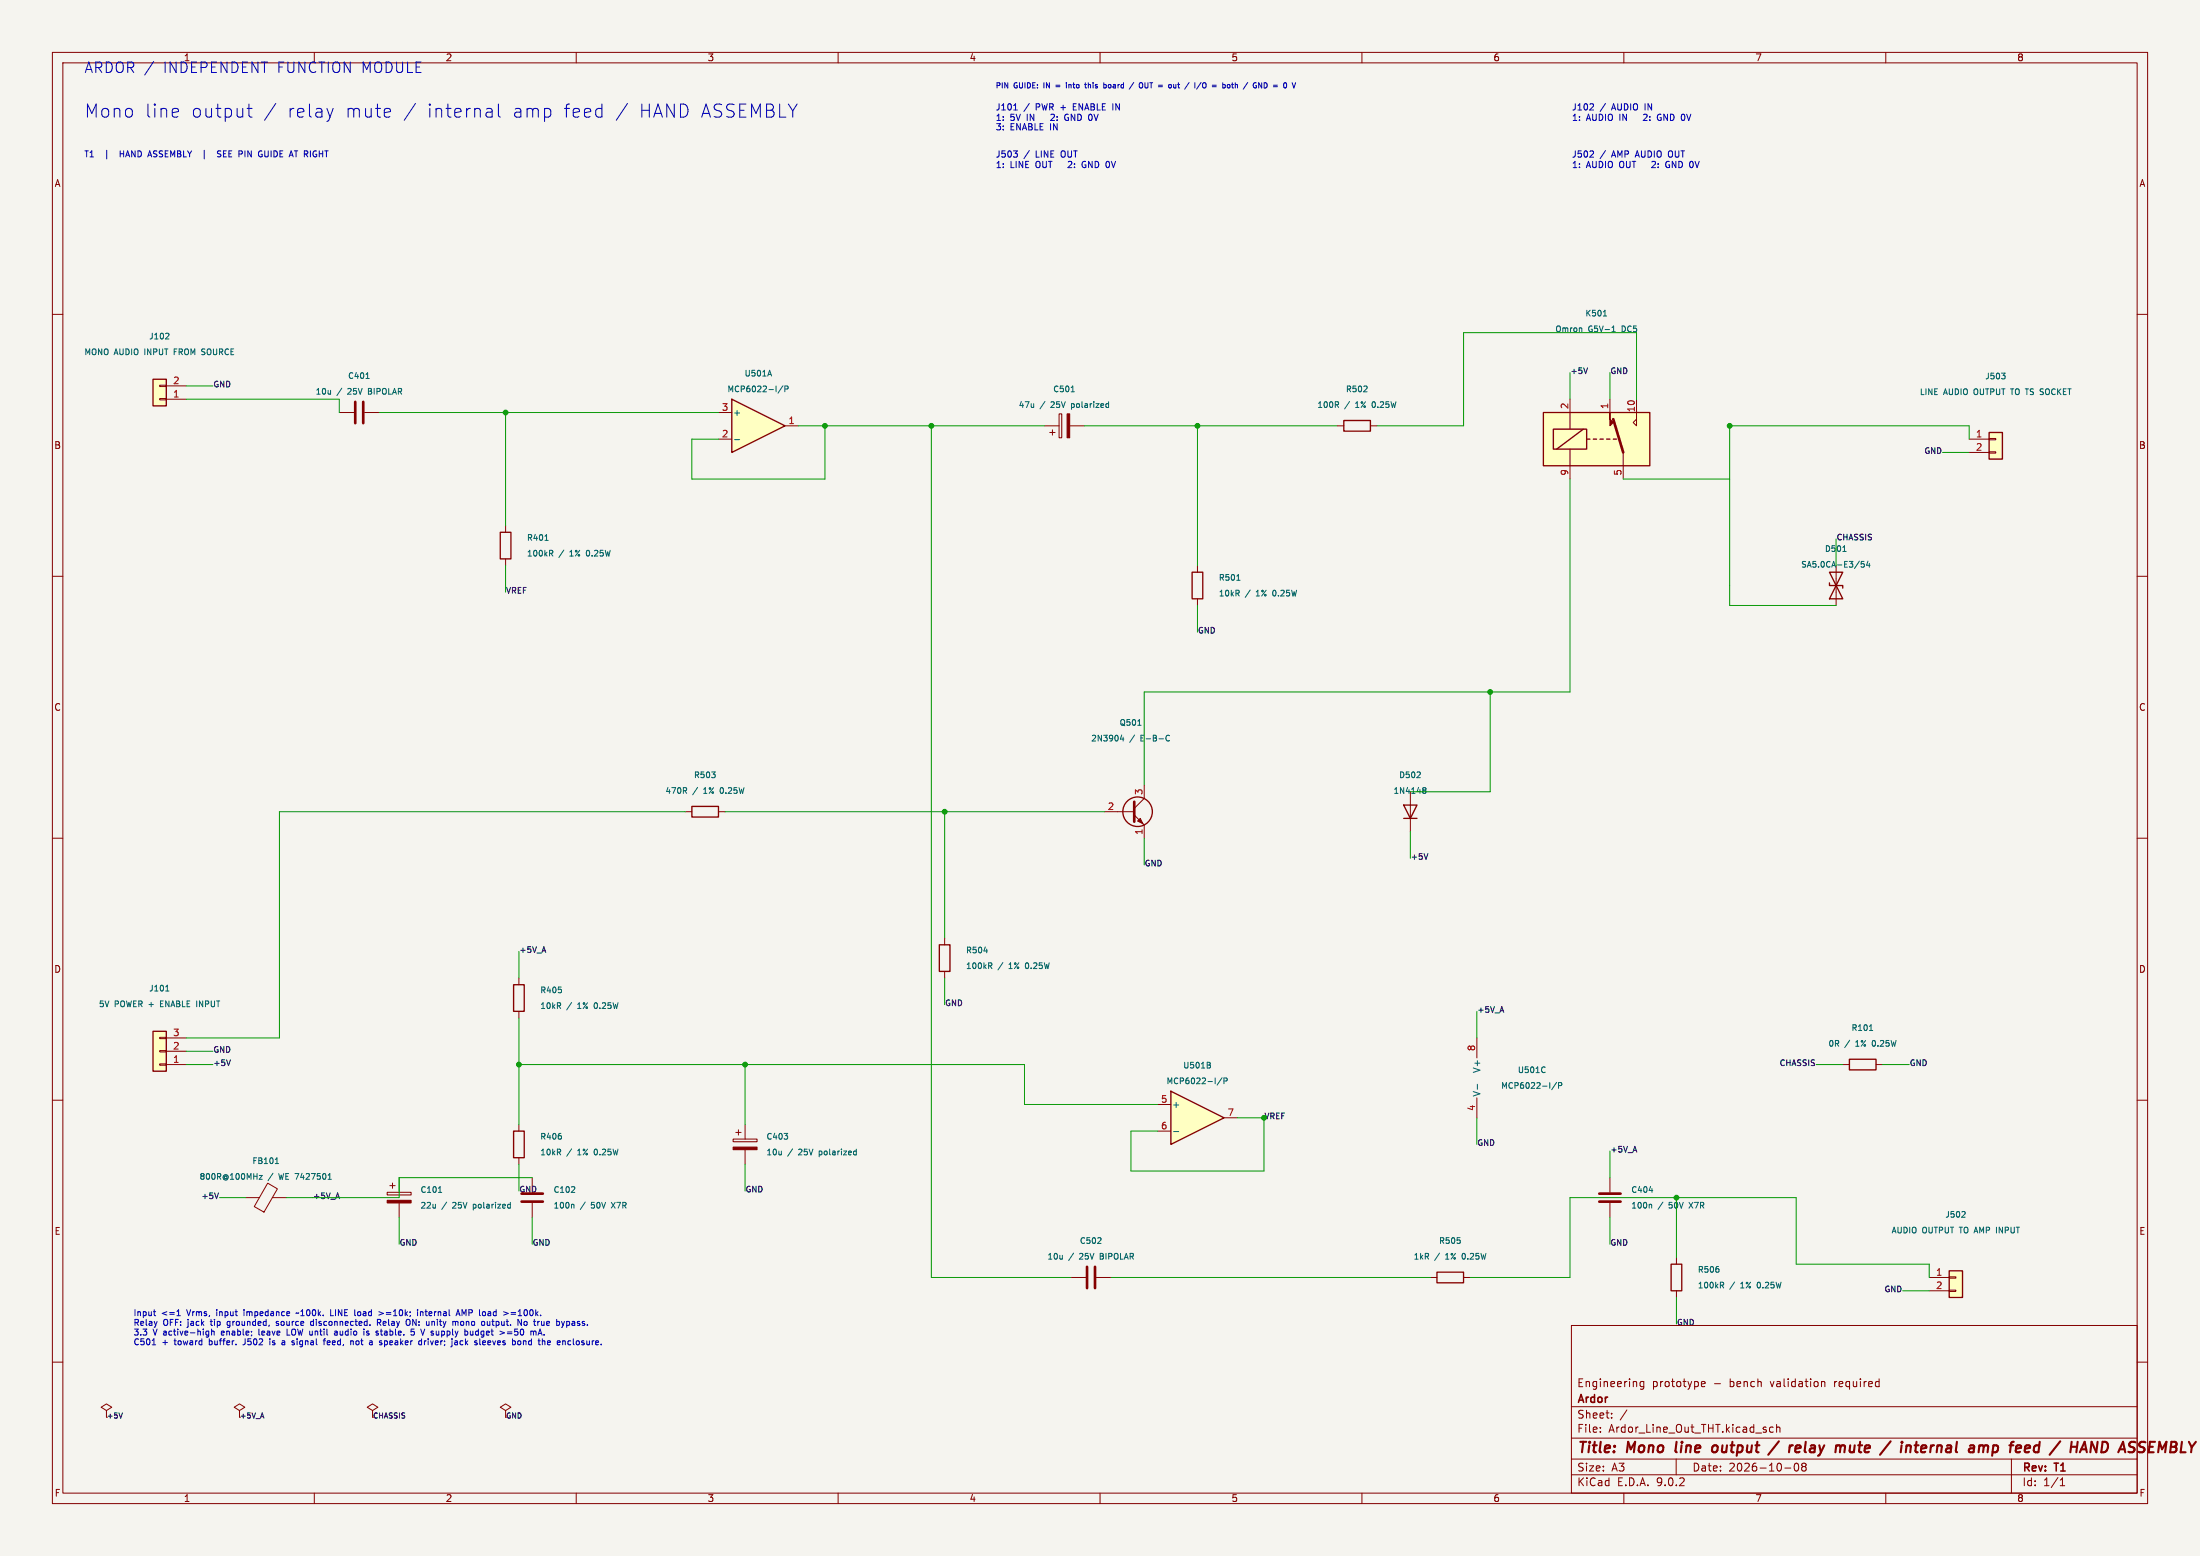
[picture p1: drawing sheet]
<svg xmlns="http://www.w3.org/2000/svg" width="420mm" height="297mm" viewBox="0 0 420 297" stroke-linecap="round" stroke-linejoin="round" font-family="sans-serif">
<path d="M0 0h420v297h-420z" fill="#f5f4ef" stroke="#f5f4ef" stroke-width=".19"/>
<g fill="none" stroke="#840000" stroke-width=".19">
<path d="M10 10h400v277h-400zM12 12h396v273h-396zM60 10v2M110 10v2M160 10v2M210 10v2M260 10v2M310 10v2M360 10v2M10 60h2M408 60h2M10 110h2"/>
<path d="M408 110h2M10 160h2M130.8 154.9h1.3M137.2 154.9h1.2M210.8 154.9h5.7M216.5 155.6l1.9 1.9v2.5M218.4 149.9v2.5l-1.9 1.9M408 160h2M10 210h2M99.1 214.6v1.3M408 210h2M99.1 221v1.2"/>
<path d="M300 253h108v32h-108zM10 260h2M300 278.5h108M300 274.5h108M300 268.5h108M305.5 273.2v.2M305.5 272.5v.1M307.7 270.5v.2M307.7 269.8v.1M310.6 269.1l-1.3 1.9M313.8 263.7v1.2l-.3 .3-.3-.1M313.8 263.8l-.4-.1-.3 .3 .1 .6h.6"/>
<path d="M320 278.5v3M324.8 264.2l.7-.2-.1-.2-.4-.1-.2 .2 .1 .7h.5M338.5 272.5l-.4-.1-.3 .3 .1 .6h.6M339.2 272.5l.2-.1 .3 .1 .1 .9M339.2 271.9v1.5M342.7 279.4l.2-.1a.8 .8 0 0 1 .5 .7 .8 .8 0 0 1-.5 .8l-.2-.2-.2-.4zM344 279.4l-.1 .2 .3 .3M344.2 279.9l-.3 .3 .1 .4 .2 .2 .5-.1 .1-.2-.1-.4-.2-.2M344.2 279.9h.3M344.7 279.4l.1 .2-.3 .3M347.7 263.8l.2-.1 .4 .1 .1 .9M347.7 263.7v1"/>
<path d="M384 278.5v6.5M408 260h2M60 285v2M110 285v2M160 285v2M210 285v2M260 285v2M300 281.5h108M310 285v2M340.7 280.2h1.2M360 285v2M393.3 283.6h.9"/>
<path d="M393.3 282.5l.4-.4v1.5"/>
</g>
<g fill="none" stroke="#840000" stroke-width=".4">
<path d="M320.1 275.2l-.2 1.9M327.9 276.1a.57 .57 0 0 0-1 .2v.7a.57 .57 0 0 0 1-.2M339.6 275.1l-2 2.6M342.8 276.5l.9-.2v-.3h-.8l-.2 .9 .3 .3 .5-.1M353.2 275.9v1.2h.6M363 275.9l-.1 1.3M363.1 275.2v.2M366.8 276.5l.9-.2v-.3h-.8l-.2 .9 .3 .3 .5-.1M380.5 276h.8l.2 .3-.1 .5a.66 .66 0 0 1-1 .3M380.5 275.9l-.2 2M384.4 275.2l-.4 .1-.1 .2M389.1 275.9l.2 .1"/>
<path d="M389.4 275.2l-.3 2M397 277.2l1-2 .4 2M397.3 276.6h1M401.9 275.2a1.11 1.11 0 0 1 0 1.9M412.7 276.6l.9-1.4-.3 2"/>
</g>
<path d="M216.5 153v3.8" fill="none" stroke="#840000" stroke-width=".51"/>
<g fill="none" stroke="#840000" stroke-width=".25">
<path d="M132.1 153.9h5.1v2.1h-5.1zM98 215.9h2.1v5.1h-2.1z"/>
<circle cx="217.2" cy="154.9" r="2.82"/>
</g>
<path d="M217.2 156.7l.5-.5 .5 1z" fill="#840000" stroke="#840000" stroke-width=".19"/>
<path d="M217.2 138.4h.6M130.7 150.9l.4 .5M131 150.4v.4M135.9 147.3h.6l-.3 .5M136.5 147.9v.4M214.1 140.3l-.2 .8h.7M214.4 140.7v.7M223.3 140.4a.49 .49 0 0 0-.7 .5 .49 .49 0 0 0 .7 .4M107.1 216.9v.4" fill="none" stroke="#006464" stroke-width=".19"/>
<path d="M379.7 82.6h2.6v5h-2.6z" fill="#ffffc2"/>
<path d="M379.7 82.6h2.6v5h-2.6zM98 188h2.1v5h-2.1z" fill="none" stroke="#840000" stroke-width=".25"/>
<path d="M375.9 83.8h3.8M375.9 86.4h3.8M379.7 83.7h1.3v.2h-1.3zM379.7 86.2h1.3v.3h-1.3zM99.1 186.7v1.3M99.1 193v1.3M101.6 224.8v2.8M101.6 229.6v2.8" fill="none" stroke="#840000" stroke-width=".19"/>
<path d="M382.1 71.2h.7l-.4 .4M382.7 71.7l.1 .1-.1 .5M107.1 188.9v.5M109 227.6h.7M109.4 229.9l.2 .1v.6M109.7 226.6v.4" fill="none" stroke="#006464" stroke-width=".19"/>
<path d="M99.6 227.8h4M99.6 229.4h4" fill="none" stroke="#840000" stroke-width=".51"/>
<path d="M294.6 78.7h20.4v10.2h-20.4z" fill="#ffffc2"/>
<g fill="none" stroke="#840000" stroke-width=".19">
<path d="M299.7 76.2v5.7M307.3 76.2v2.5M312.4 76.2v5.1l-.6-.7 .6-.6M299.7 85.7v5.7M309.9 86.4v5M350.5 108v7.6M281.9 198.1v3.8M140 217.4h4.5v.5h-4.5zM140.5 216.2h1M141 215.6v1.1M142.2 214.6v2.8M142.2 219.5v2.7"/>
<path d="M281.9 209.6v3.8M351.8 203.2h1.3M358.1 203.2h1.3M47 228.6h2.5M51.1 225.8l1.9 1.1-2.6 4.5-1.9-1.1zM52 228.6h2.6M73.9 227.6h4.6v.5h-4.6zM74.4 226.3h1M74.9 225.8v1M76.2 224.8v2.8M76.2 229.6v2.8M273 243.8h1.3"/>
<path d="M279.4 243.8h1.3M71.1 269.2l1-.6-1-.6-1 .6 1 .6v1.3M96.5 269.2l1-.6-1-.6-1 .6 1 .6v1.3"/>
</g>
<path d="M294.6 78.7h20.4v10.2h-20.4zM296.5 81.9h6.4v3.8h-6.4zM302.3 81.9l-5.1 3.8M302.9 83.8h.6M304.2 83.8h.6M305.4 83.8h.7M306.7 83.8h.6M308 83.8h.6M349.2 109.2h2.6l-2.6 5.1h2.6zM349.2 111.3v.5h2.6v.5M353.1 202.2h5v2h-5zM274.3 242.8h5.1v2.1h-5.1z" fill="none" stroke="#840000" stroke-width=".25"/>
<g fill="#840000" stroke="#840000" stroke-width=".19">
<path d="M307.3 78.7v1.3l.7 .6-.7 .7z"/>
<path d="M140 218.9h4.5v.6h-4.5z"/>
<path d="M73.9 229.1h4.6v.5h-4.6z"/>
</g>
<path d="M308 80l1.9 6.4" fill="none" stroke="#840000" stroke-width=".51"/>
<g fill="none" stroke="#006464" stroke-width=".19">
<path d="M306.3 59.4l.1-.2v1.1M301.9 62.6l.1 .7M306.1 60.3h.6M307.7 63.3h.7M307.8 62.5l.2-.3v1.1M351.8 105.3h.6M355.9 107.2h-.6v.5l.5-.1 .1 .6-.2 .1-.4-.1M356.6 107.1l-.3 .8h.7M356.9 107.5v.8M356.9 196.7h.6M149.7 216.3h.7l-.4 .5M150.3 216.9v.4"/>
<path d="M163.4 219.7l.1 .1M163.5 219.3v1.1M282 207v.9M294.8 203.6l.2 .1M295 204.6l-.2 .1M297.2 206.6l-1 1.4M297.5 207.2h.6v-.5l-.6-.1v1.1M49.5 224.4h.6l-.6 .7h.6M52.6 222.1h.6M52.8 221.2l.1-.2v1.1M62.6 225.1h.7M62.8 224.2l.2-.2v1.1"/>
<path d="M83.7 227.6h.6M97.3 229.9h.1M97.4 229.5v1.1M97.4 230.5l-.1 .1M163.5 220.4h-.1M278.7 236.8v.4"/>
</g>
<path d="M29.2 196.9h2.5v7.6h-2.5z" fill="#ffffc2"/>
<path d="M268 153.7h2.5l-1.3 2.5zM268 156.2h2.5M29.2 196.9h2.5v7.6h-2.5z" fill="none" stroke="#840000" stroke-width=".25"/>
<g fill="none" stroke="#840000" stroke-width=".19">
<path d="M202.2 79h.5v4.6h-.5zM199.4 81.3h2.8M200.4 82.6h1M200.9 82v1.1M204.2 81.3h2.8M269.2 151.1v7.7M30.5 198h1.2v.2h-1.2zM31.7 198.1h3.9M30.5 203.1h1.2v.2h-1.2zM30.5 200.5h1.2v.3h-1.2zM31.7 203.2h3.9M31.7 200.7h3.9"/>
<path d="M20.3 269.2l1-.6-1-.6-1 .6 1 .6v1.3M45.7 269.2l1-.6-1-.6-1 .6 1 .6v1.3"/>
</g>
<g fill="none" stroke="#006464" stroke-width=".19">
<path d="M204.5 74.8h.6M211.5 77l.1 .1M211.6 76.7v1.1M211.6 77.7l-.1 .1M270.5 148.4h.7M271.1 147.4v.4M271.7 150.8h.1M271.7 150.4h.5v.2l-.2 .2M271.8 150.8h.2M271.8 150.8l-.1 .1M272 150.8l.2 .2v.3l-.5 .1M31.6 189.2h.7"/>
<path d="M31.8 188.2l.1-.1v1.1M37.6 191.1v1.1"/>
</g>
<path d="M203.7 79h.5v4.6h-.5z" fill="#840000" stroke="#840000" stroke-width=".19"/>
<path d="M223.5 208.3l10.2 5.1-10.2 5z" fill="#ffffc2"/>
<path d="M256.5 80.3h5.1v2h-5.1zM227.6 109.2h2v5.1h-2zM179.3 180.3h2.1v5.1h-2.1zM223.5 208.3l10.2 5.1-10.2 5zM319 241.3h2.1v5.1h-2.1z" fill="none" stroke="#840000" stroke-width=".25"/>
<g fill="none" stroke="#840000" stroke-width=".19">
<path d="M255.3 81.3h1.2M261.6 81.3h1.3M228.6 108v1.2M228.6 114.3v1.3M180.3 179.1v1.2M180.3 185.4v1.3M221 210.8h2.5M221 215.9h2.5M233.7 213.4h2.5M204.5 243.8h2.8M209.3 243.8h2.8M320 240v1.3"/>
<path d="M320 246.4v1.2"/>
</g>
<g fill="none" stroke="#006464" stroke-width=".19">
<path d="M255.2 77.3l.3 .5M255.5 76.8v.4M260.3 74.8h.7M260.9 73.8v.4M236.1 110.8h.6M187.8 181.5h.7M189 184.4l.4 .5M189.2 183.8l.2 .2-.2 .4M224 216h1M230.8 203.3l.3 .2-.2 .4M230.9 202.8l.1 .2-.1 .2M233.3 205.7l-1 1.4"/>
<path d="M233.7 206.3h.5v-.4l-.5-.1v1.1M209.5 237.3h.7M210.1 236.3v.4M328.1 242.3v.4M328.7 245.3l.4 .5M328.9 244.7l.2 .3-.2 .3"/>
</g>
<path d="M207.5 241.8v4.1M209 241.8v4.1" fill="none" stroke="#840000" stroke-width=".51"/>
<path d="M29.2 72.4h2.5v5.1h-2.5z" fill="#ffffc2"/>
<path d="M29.2 72.4h2.5v5.1h-2.5z" fill="none" stroke="#840000" stroke-width=".25"/>
<path d="M30.5 76.1h1.2v.2h-1.2zM30.5 73.5h1.2v.3h-1.2zM31.7 76.2h3.9M31.7 73.7h3.9" fill="none" stroke="#840000" stroke-width=".19"/>
<path d="M32.1 63.6l.2 .2-.1 .3-.6 .6h.7" fill="none" stroke="#006464" stroke-width=".19"/>
<path d="M139.7 76.2l10.2 5.1-10.2 5.1z" fill="#ffffc2"/>
<path d="M139.7 76.2l10.2 5.1-10.2 5.1zM95.5 101.6h2v5.1h-2z" fill="none" stroke="#840000" stroke-width=".25"/>
<path d="M64.8 78.7h2.8M69.6 78.7h2.8M137.2 78.7h2.5M137.2 83.8h2.5M149.9 81.3h2.5M96.5 100.3v1.3M96.5 106.7v1.3M307.3 224.8v2.8M307.3 229.6v2.8" fill="none" stroke="#840000" stroke-width=".19"/>
<path d="M69.9 72.2h.6M146.9 70.7l.4 1.1M149.5 73.6l-1 1.4M149.8 74.3l.6-.1v-.4l-.6-.1v1.1M140.2 83.9h1M104 103.1h.6M105.2 105.6l.3 .5M105.3 105l.2 .3-.2 .3M314.8 227.2h.7M315.2 229.9l.1 .1v.6" fill="none" stroke="#006464" stroke-width=".19"/>
<path d="M67.8 76.7v4.1M69.3 76.7v4.1M305.3 227.8h4.1M305.3 229.4h4.1" fill="none" stroke="#840000" stroke-width=".51"/>
<path d="M372.1 242.6h2.5v5h-2.5z" fill="#ffffc2"/>
<path d="M372.1 242.6h2.5v5h-2.5z" fill="none" stroke="#840000" stroke-width=".25"/>
<path d="M368.3 243.8h3.8M368.3 246.4h3.8M372.1 243.7h1.3v.3h-1.3zM372.1 246.3h1.3v.2h-1.3z" fill="none" stroke="#840000" stroke-width=".19"/>
<path d="M375 231.2l.2 .3-.1 .2-.6 .6h.7" fill="none" stroke="#006464" stroke-width=".19"/>
<path d="M303.1 70.2l-.4 1.1M272.6 162.9l-.4 1.1M44 202.3l-.4 1.1M41.7 227.7l-.4 1.1M23.4 269.7l-.4 1" fill="none" stroke="#0f0f0f" stroke-width=".19"/>
<g fill="none" stroke="#009600" stroke-width=".19">
<path d="M35.6 76.2h29.2v2.5M35.6 73.7h5M72.4 78.7h64.8M96.5 78.7v21.6M299.7 71.1v5.1M307.3 71.1v5.1M312.4 76.2v-12.7h-33v17.8h-16.5M152.4 81.3h47M157.5 81.3v10.1h-25.4v-7.6h5.1M177.8 81.3v162.5h26.7M207 81.3h48.3M228.6 81.3v26.7"/>
<path d="M299.7 91.4v40.7h-81.3v17.8M309.9 91.4h20.3M370.8 86.4h5.1M375.9 83.8v-2.5h-45.7v34.3h20.3M96.5 108v5M228.6 115.6v5.1M350.5 102.9v5.1M284.5 132.1v19h-15.3M130.8 154.9h-77.5v43.2h-17.7M138.4 154.9h72.4M180.3 154.9v24.2M269.2 158.8v5"/>
<path d="M218.4 160v5.1M99.1 181.6v5.1M99.1 194.3v20.3M180.3 186.7v5.1M281.9 193v5.1M35.6 203.2h5M35.6 200.7h5M99.1 203.2h96.5v7.6h25.4M142.2 203.2v11.4M236.2 213.4h5.1v10.1h-25.4v-7.6h5.1M281.9 213.4v5M307.3 219.7v5.1"/>
<path d="M346.7 203.2h5.1M359.4 203.2h5.1M41.9 228.6h5.1M76.2 232.4v5.1M99.1 222.2v5.1M101.6 224.8h-25.4v3.8h-21.6M101.6 232.4v5.1M142.2 222.2v5.1M307.3 232.4v5.1M320 228.6v11.4M212.1 243.8h60.9M280.7 243.8h19v-15.2h43.2v12.7h25.4v2.5"/>
<path d="M320 247.6v5.1M363.2 246.4h5.1"/>
</g>
<g fill="none" stroke="#0000c2" stroke-width=".19">
<path d="M29.3 11.7l-1.7 2.6M47.5 19.9v2.1l.1 .2 .5 .2M52.6 19.7l-2.1 3.3M79.3 19.7l-2.1 3.3M95.1 19.9v2.1l.4 .4M114.9 19.9v2.5M119.8 19.7l-2.2 3.3M201.6 16.3h.7M201.6 16.6h.7M203.6 15.8v.1M203.6 16.1v.7M205.5 19.8h-.6v1.2h.6"/>
<path d="M207.1 16.1h.3M207.2 15.8v.8l.2 .2M210.7 16.2l.3-.1 .2 .2-.1 .4h-.4M216.4 15.7l-.8 1.3M218 15.8l.1 .3-.1 .6M218.6 15.8v.8l.4 .2M224.5 16.1v.7M224.5 16.7l-.2 .1M224.8 16.1h.4M227 15.7l-.9 1.3M228.1 15.8v1M229.6 15.9l.4-.1 .2 .3-.1 .6-.3 .1-.2-.2"/>
<path d="M233.4 16.2l.3-.1 .2 .2-.1 .4h-.4M233.4 15.8v1M234.3 16.2h.5M235.1 16.1h.4M235.2 15.8v.8M235.8 16.2h.4v.6M235.8 15.8v1M239.7 16.4h.2v.3l-.2 .1M239.7 15.8h.1M240.3 16.8v-1l.6 1M241.9 16v.6M304.1 19.9l.1 .4-.7 .7h.7"/>
<path d="M22.9 28.8v1.1M22.9 29.3h.7M34 20.8l.1 .5-1.2 .2M39 28.7v1.6M42.2 28.9l-.5-.1-.2 .2 .1 .3 .5 .2v.3l-.6 .1M42.7 29.3h.3M43.2 28.8h-.5v1.1h.5M47.2 20.7h.9M50.6 29.8l.5 .1M63.6 20.7l-.6 1.7M74.2 20.7l.2 .1 .2 .5-1.2 .2M74.4 22.2l-.2 .2"/>
<path d="M93.1 20.7l.7 .1 .2 .3v1.3M94 22.2l-.9 .2M94 21.3l-.9 .1M114.7 20.7l.2 .1M114.9 22.2l-.2 .2M193.5 28.8h.7l-.4 .5M193.5 21h.7M194.1 29.3l.1 .2-.1 .4M201.2 22.3l-.6 .7h.7M203.4 22a.62 .62 0 0 0 .4 1M204.6 31.3l-.7 .7h.7M204.9 20.4h.4"/>
<path d="M206.7 31a.62 .62 0 0 0 .4 1M207 30.8h.1M304.1 28.9l.1 .4-.7 .7h.7M314.4 22.3l-.7 .7h.7M316 31.3l-.7 .7h.7M317 21.8a.6 .6 0 0 0-.6 .6 .6 .6 0 0 0 .5 .6M318.1 31a.62 .62 0 0 0 .4 1M29.1 256.7h.6M29.3 250.4h.4M29.4 251l.3 .1M33.8 250.3l.3-.3v1.1M33.8 251.1h.6"/>
<path d="M39.5 254.1h.3M39.8 254.1v.9l-.3 .2M39.8 254.8h-.3M40.4 253.7v1.1M40.9 254.2v.6M43.4 253.3l.1 .1M43.4 252.3l.1 .6M46.6 250v.1M46.6 250.4v.7M46.6 256.6l-.2 .1M49.4 253.7v1l.2 .1M51.5 255.9v.8"/>
<path d="M52.7 252.9l.3 .1M52.7 252.4l.1 .2h.2M53.9 256.6h.5M53.9 256l.3-.1 .2 .2M54.4 256.2l-.5 .1M54.8 253.7v1.1h.5M57 250.6l-.5 .1M59.8 252.3l-.3-.1-.2 .2 .1 .5h.4M61.7 255.9h.4M61.9 255.7v1M62.8 255.9l-.3 .2v.5l.3 .1M63 256.2l-.5 .1"/>
<path d="M63.1 250v1.1h.6M63.9 254.1h.4l.1 .7M64.4 254.3l-.6 .3 .2 .2h.4M67.3 255.9l.1 .2v.6M68.3 255.9l-.4 .2 .1 .5 .3 .1M68.5 250.4l-.2 .2v.3l.2 .2M70.4 254.1h-.3l-.1 .1v.2l.4 .1v.3h-.4M70.6 252.9v.1M72 252.4h.6l.1-.5-.7-.1v1.2M72.3 250.4l.9 .3-.9 .3M72.3 252.4l.4 .6M72.6 254.1h.4"/>
<path d="M72.8 253.7v1l.2 .1M73.9 256l.1 .1-.1 .5M78.3 252.2v.4a.39 .39 0 0 1-.5 .4M78.5 253.7h.6M78.6 254.1h.3l.2 .2-.1 .5h-.4M79.7 250v.1M79.7 250.4v.7M80.3 250.5l.4-.1 .1 .7M80.3 250.4v.7M81 255.9v.8M81.4 255.9l-.4 .2M81.7 255.9v.8"/>
<path d="M81.7 255.5v.2M82.5 252.2v.8M82.8 252.2l-.3 .1M87 252.3h.4v.7M87.1 251.1l.3-1.1 .4 1.1M87.2 250.8h.5M87.3 256.6l-.4 .1M87.3 256.2l-.4 .1M87.3 256.1v.6M87.8 256.1l.1 .5h.5M88.6 250.8l-.4-.8v1.1M90.3 254.7l-.5 .1"/>
<path d="M90.3 254.1v.7M90.9 254.1l-.1 .2 .1 .5M92.2 256.6h.4M92.7 256.1v.1l-.6 .1M93 252.2l.1 .7h.4M93.5 252.2v.8M96.9 254.6h.8M97.6 250.5h.8M97.6 250.9h.8M98.9 251.8l.6 1.2v-1.2M99.4 256v.6M99.9 256l.4-.1 .1 .2"/>
<path d="M99.9 255.9v.8M100.1 252.3l.3-.1 .2 .2v.4l-.2 .2-.4-.2zM102.7 254.8l.4-1.1 .4 1.1M102.8 254.5h.6M103.9 254.7v.1M103.9 252.2v.8M103.9 252.9l-.2 .1M104.9 255.9l.2 .3-.6 .1M105 256.6l-.1 .1M108.2 252.9h.4M108.2 252.3h.4M108.2 252.2v1.2"/>
<path d="M108.8 255.9l.2 .1M109 256.6l-.2 .1"/>
</g>
<g fill="#009600" stroke="#009600" stroke-width=".19">
<circle cx="96.5" cy="78.7" r=".46"/>
<circle cx="180.3" cy="154.9" r=".46"/>
<circle cx="177.8" cy="81.3" r=".46"/>
<circle cx="157.5" cy="81.3" r=".46"/>
<circle cx="330.2" cy="81.3" r=".46"/>
<circle cx="284.5" cy="132.1" r=".46"/>
<circle cx="228.6" cy="81.3" r=".46"/>
<circle cx="142.2" cy="203.2" r=".46"/>
<circle cx="99.1" cy="203.2" r=".46"/>
<circle cx="320" cy="228.6" r=".46"/>
</g>
<g font-size="3.5" fill="#0000c2">
<text x="16" y="22.7">Mono</text>
<text x="27.5" y="22.7">line</text>
<text x="36.3" y="22.7">output</text>
<text x="54.5" y="22.7">relay</text>
<text x="65.5" y="22.7">mute</text>
<text x="81.1" y="22.7">internal</text>
<text x="97.3" y="22.7">amp</text>
<text x="107" y="22.7">feed</text>
<text x="121.4" y="22.7">HAND ASSEMBLY</text>
</g>
<g font-size="2.8" fill="#0000c2">
<text x="16" y="14.2">ARDOR /</text>
<text x="31.1" y="14.2">INDEPENDENT FUNCTION MODULE</text>
</g>
<g font-size="2.8" fill="#840000">
<text x="301" y="277.9">Title:</text>
<text x="310.6" y="277.9">Mono</text>
<text x="320.7" y="277.9">line</text>
<text x="328.5" y="277.9">output</text>
<text x="340.4" y="277.9">/</text>
<text x="344.8" y="277.9">relay</text>
<text x="354.5" y="277.9">mute</text>
<text x="364.1" y="277.9">/</text>
<text x="368.5" y="277.9">internal</text>
<text x="382.4" y="277.9">amp</text>
<text x="391" y="277.9">feed</text>
<text x="399.7" y="277.9">/</text>
<text x="404.1" y="277.9">HAND</text>
<text x="414.3" y="277.9">ASSE</text>
</g>
<g font-size="2.1" fill="#840000">
<text x="301" y="268.2">Ardor</text>
<text x="301" y="265">Engineering</text>
<text x="315.4" y="265">prototype</text>
<text x="327.2" y="265">-</text>
<text x="330.3" y="265">bench</text>
<text x="338.3" y="265">validation</text>
<text x="350.6" y="265">required</text>
<text x="301" y="273.7">File:</text>
<text x="301" y="271">Sheet:</text>
<text x="307.1" y="273.7">Ardor_Line_Out_THT.kicad_sch</text>
<text x="301" y="281.1">Size:</text>
<text x="307.6" y="281.1">A3</text>
<text x="323" y="281.1">Date:</text>
<text x="330" y="281.1">2026-10-08</text>
<text x="386" y="281.3">Rev:</text>
<text x="392.4" y="281.3">T1</text>
<text x="301" y="283.9">KiCad</text>
<text x="308.7" y="283.9">E.D.A.</text>
<text x="316.3" y="283.9">9.0.2</text>
<text x="386" y="283.9">Id:</text>
<text x="390.1" y="283.9">1/1</text>
</g>
<text font-size="1.8" fill="#0000c2" x="35" y="11.9">1</text>
<g font-size="1.8" fill="#840000">
<text x="85" y="11.9">2</text>
<text x="135" y="11.9">3</text>
<text x="185" y="11.9">4</text>
<text x="235" y="11.9">5</text>
<text x="285" y="11.9">6</text>
<text x="335" y="11.9">7</text>
<text x="385" y="11.9">8</text>
<text x="10.3" y="35.9">A</text>
<text x="408.3" y="35.9">A</text>
<text x="10.3" y="85.9">B</text>
<text x="408.2" y="85.9">B</text>
<text x="10.3" y="135.9">C</text>
<text x="408.2" y="135.9">C</text>
<text x="10.3" y="185.9">D</text>
<text x="408.2" y="185.9">D</text>
<text x="10.3" y="235.9">E</text>
<text x="408.3" y="235.9">E</text>
<text x="10.3" y="285.9">F</text>
<text x="35" y="286.9">1</text>
<text x="85" y="286.9">2</text>
<text x="135" y="286.9">3</text>
<text x="185" y="286.9">4</text>
<text x="235" y="286.9">5</text>
<text x="285" y="286.9">6</text>
<text x="335" y="286.9">7</text>
<text x="385" y="286.9">8</text>
<text x="408.3" y="285.9">F</text>
</g>
<g font-size="1.8" fill="#a90000">
<text x="32.9" y="75.9">1</text>
<text x="32.9" y="73.4">2</text>
<text x="137.7" y="78.5">3</text>
<text x="137.7" y="83.6">2</text>
<text x="150.4" y="81">1</text>
<text x="299.5" y="78.2" transform="rotate(-90 299.5 78.2)">2</text>
<text x="307.1" y="78.2" transform="rotate(-90 307.1 78.2)">1</text>
<text x="312.2" y="78.8" transform="rotate(-90 312.2 78.8)">10</text>
<text x="377.1" y="83.6">1</text>
<text x="377.1" y="86.1">2</text>
<text x="299.5" y="90.9" transform="rotate(-90 299.5 90.9)">9</text>
<text x="309.6" y="90.9" transform="rotate(-90 309.6 90.9)">5</text>
<text x="211.4" y="154.7">2</text>
<text x="218.2" y="151.8" transform="rotate(-90 218.2 151.8)">3</text>
<text x="218.2" y="159.5" transform="rotate(-90 218.2 159.5)">1</text>
<text x="32.9" y="197.9">3</text>
<text x="32.9" y="202.9">1</text>
<text x="32.9" y="200.4">2</text>
<text x="281.7" y="200.7" transform="rotate(-90 281.7 200.7)">8</text>
<text x="221.5" y="210.6">5</text>
<text x="221.5" y="215.6">6</text>
<text x="234.2" y="213.1">7</text>
<text x="281.7" y="212.2" transform="rotate(-90 281.7 212.2)">4</text>
<text x="369.5" y="243.6">1</text>
<text x="369.5" y="246.1">2</text>
</g>
<g font-size="1.8" fill="#006464">
<text x="139.8" y="79.6">+</text>
<text x="282.8" y="209.4" transform="rotate(-90 282.8 209.4)">V-</text>
<text x="282.8" y="204.9" transform="rotate(-90 282.8 204.9)">V+</text>
<text x="223.6" y="211.7">+</text>
</g>
<g font-size="1.7" fill="#0000c2">
<text x="190" y="23.4">1:</text>
<text x="190" y="21.4">J101</text>
<text x="192.8" y="23.4">5V</text>
<text x="195.5" y="21.4">/</text>
<text x="196.1" y="23.4">IN</text>
<text x="197.9" y="21.4">PWR +</text>
<text x="201.4" y="23.4">2:</text>
<text x="204.2" y="23.4">GND 0V</text>
<text x="205.4" y="21.4">ENABLE IN</text>
<text x="300" y="21.4">J102</text>
<text x="300" y="23.4">1:</text>
<text x="302.8" y="23.4">AUDIO IN</text>
<text x="305.5" y="21.4">/</text>
<text x="307.9" y="21.4">AUDIO IN</text>
<text x="314.5" y="23.4">2:</text>
<text x="317.4" y="23.4">GND 0V</text>
<text x="190" y="25.2">3:</text>
<text x="192.8" y="25.2">ENABLE IN</text>
<text x="190" y="32.4">1:</text>
<text x="190" y="30.4">J503</text>
<text x="192.8" y="32.4">LINE</text>
<text x="195.5" y="30.4">/</text>
<text x="197.9" y="32.4">OUT</text>
<text x="197.9" y="30.4">LINE</text>
<text x="202.9" y="30.4">OUT</text>
<text x="204.7" y="32.4">2:</text>
<text x="207.5" y="32.4">GND 0V</text>
<text x="300" y="30.4">J502</text>
<text x="300" y="32.4">1:</text>
<text x="302.8" y="32.4">AUDIO OUT</text>
<text x="305.5" y="30.4">/</text>
<text x="307.9" y="30.4">AMP AUDIO OUT</text>
<text x="316.1" y="32.4">2:</text>
<text x="319" y="32.4">GND 0V</text>
</g>
<g font-size="1.6" fill="#0000c2">
<text x="16" y="30.4">T1</text>
<text x="20.2" y="30.4">|</text>
<text x="23.5" y="30.4">HAND ASSEMBLY</text>
<text x="43.2" y="30.4">SEE PIN</text>
<text x="51.5" y="30.4">GUIDE</text>
<text x="57.7" y="30.4">AT RIGHT</text>
<text x="25.4" y="251.5">Input</text>
<text x="30.8" y="251.5">&lt;=1</text>
<text x="35.9" y="251.5">Vrms,</text>
<text x="41.7" y="251.5">input</text>
<text x="47.1" y="251.5">impedance</text>
<text x="57.4" y="251.5">~100k.</text>
<text x="64.1" y="251.5">LINE</text>
<text x="68.9" y="251.5">load</text>
<text x="73.8" y="251.5">&gt;=10k;</text>
<text x="81.4" y="251.5">internal</text>
<text x="89.1" y="251.5">AMP load</text>
<text x="98.5" y="251.5">&gt;=100k.</text>
<text x="25.4" y="253.4">Relay</text>
<text x="25.4" y="255.3">3.3</text>
<text x="25.4" y="257.1">C501</text>
<text x="29.2" y="255.3">V active-high</text>
<text x="30.9" y="257.1">+</text>
<text x="31.2" y="253.4">OFF:</text>
<text x="33.5" y="257.1">toward</text>
<text x="36" y="253.4">jack</text>
<text x="40.3" y="257.1">buffer.</text>
<text x="40.6" y="253.4">tip</text>
<text x="42.6" y="255.3">enable;</text>
<text x="43.9" y="253.4">grounded,</text>
<text x="47" y="257.1">J502</text>
<text x="50" y="255.3">leave</text>
<text x="52.3" y="257.1">is</text>
<text x="53.5" y="253.4">source</text>
<text x="54.9" y="257.1">a</text>
<text x="55.6" y="255.3">LOW until</text>
<text x="57" y="257.1">signal</text>
<text x="60.3" y="253.4">disconnected.</text>
<text x="63.3" y="257.1">feed,</text>
<text x="65.1" y="255.3">audio</text>
<text x="68.6" y="257.1">not</text>
<text x="70.9" y="255.3">is</text>
<text x="72.5" y="257.1">a</text>
<text x="73.3" y="253.4">Relay</text>
<text x="73.5" y="255.3">stable.</text>
<text x="74.6" y="257.1">speaker</text>
<text x="79" y="253.4">ON:</text>
<text x="80.4" y="255.3">5</text>
<text x="82.3" y="257.1">driver;</text>
<text x="82.6" y="255.3">V supply</text>
<text x="83.1" y="253.4">unity</text>
<text x="88.3" y="253.4">mono</text>
<text x="88.9" y="257.1">jack</text>
<text x="91.3" y="255.3">budget</text>
<text x="93.5" y="257.1">sleeves</text>
<text x="94.1" y="253.4">output.</text>
<text x="98.2" y="255.3">&gt;=50</text>
<text x="100.9" y="257.1">bond</text>
<text x="101.2" y="253.4">No</text>
<text x="104.6" y="253.4">true</text>
<text x="106.1" y="257.1">the</text>
<text x="109.1" y="253.4">bypass.</text>
<text x="109.9" y="257.1">enclosure.</text>
</g>
<g font-size="1.5" fill="#006464">
<text x="28.4" y="65">J102</text>
<text x="296.8" y="63.6">Omron</text>
<text x="302.6" y="60.6">K501</text>
<text x="303.2" y="63.6">G5V-1</text>
<text x="309.8" y="63.6">DC5</text>
<text x="16" y="68">MONO AUDIO</text>
<text x="27.7" y="68">INPUT</text>
<text x="33.6" y="68">FROM SOURCE</text>
<text x="60.2" y="75.5">10u</text>
<text x="64.3" y="75.5">/</text>
<text x="66.3" y="72.5">C401</text>
<text x="66.6" y="75.5">25V</text>
<text x="70.7" y="75.5">BIPOLAR</text>
<text x="138.8" y="75.1">MCP6022-I/P</text>
<text x="142" y="72.1">U501A</text>
<text x="201" y="75.1">C501</text>
<text x="256.8" y="75.1">R502</text>
<text x="366.4" y="75.6">LINE</text>
<text x="371" y="75.6">AUDIO</text>
<text x="377" y="75.6">OUTPUT TO TS SOCKET</text>
<text x="378.9" y="72.6">J503</text>
<text x="194.4" y="78.1">47u</text>
<text x="198.6" y="78.1">/</text>
<text x="200.8" y="78.1">25V</text>
<text x="204.9" y="78.1">polarized</text>
<text x="251.4" y="78.1">100R</text>
<text x="256.7" y="78.1">/</text>
<text x="258.9" y="78.1">1%</text>
<text x="262.3" y="78.1">0.25W</text>
<text x="100.5" y="103.4">R401</text>
<text x="100.5" y="106.4">100kR</text>
<text x="106.7" y="106.4">/</text>
<text x="108.9" y="106.4">1%</text>
<text x="112.3" y="106.4">0.25W</text>
<text x="348.3" y="105.5">D501</text>
<text x="232.6" y="111">R501</text>
<text x="343.7" y="108.5">SA5.0CA-E3/54</text>
<text x="232.6" y="114">10kR</text>
<text x="237.7" y="114">/</text>
<text x="240" y="114">1%</text>
<text x="243.3" y="114">0.25W</text>
<text x="208.2" y="141.7">2N3904</text>
<text x="213.6" y="138.7">Q501</text>
<text x="215.7" y="141.7">/</text>
<text x="217.9" y="141.7">E-B-C</text>
<text x="132.4" y="148.7">R503</text>
<text x="267" y="148.7">D502</text>
<text x="126.9" y="151.7">470R</text>
<text x="132.3" y="151.7">/</text>
<text x="134.5" y="151.7">1%</text>
<text x="137.9" y="151.7">0.25W</text>
<text x="265.9" y="151.7">1N4148</text>
<text x="184.3" y="182.2">R504</text>
<text x="184.3" y="185.2">100kR</text>
<text x="190.5" y="185.2">/</text>
<text x="192.8" y="185.2">1%</text>
<text x="196.1" y="185.2">0.25W</text>
<text x="28.4" y="189.4">J101</text>
<text x="103" y="189.8">R405</text>
<text x="18.8" y="192.4">5V</text>
<text x="21.9" y="192.4">POWER +</text>
<text x="31" y="192.4">ENABLE</text>
<text x="38.1" y="192.4">INPUT</text>
<text x="103" y="192.8">10kR</text>
<text x="108.2" y="192.8">/</text>
<text x="110.4" y="192.8">1%</text>
<text x="113.8" y="192.8">0.25W</text>
<text x="353.4" y="197">R101</text>
<text x="349" y="200">0R</text>
<text x="352.2" y="200">/</text>
<text x="354.4" y="200">1%</text>
<text x="357.8" y="200">0.25W</text>
<text x="222.6" y="207.1">MCP6022-I/P</text>
<text x="225.8" y="204.1">U501B</text>
<text x="286.5" y="208">MCP6022-I/P</text>
<text x="289.7" y="205">U501C</text>
<text x="103" y="217.7">R406</text>
<text x="103" y="220.7">10kR</text>
<text x="108.2" y="220.7">/</text>
<text x="110.4" y="220.7">1%</text>
<text x="113.8" y="220.7">0.25W</text>
<text x="146.2" y="217.7">C403</text>
<text x="146.2" y="220.7">10u</text>
<text x="150.4" y="220.7">/</text>
<text x="152.6" y="220.7">25V</text>
<text x="156.7" y="220.7">polarized</text>
<text x="38" y="225.4">800R@100MHz</text>
<text x="48.1" y="222.4">FB101</text>
<text x="51.2" y="225.4">/</text>
<text x="53.4" y="225.4">WE 7427501</text>
<text x="80.2" y="227.9">C101</text>
<text x="105.6" y="227.9">C102</text>
<text x="311.3" y="227.9">C404</text>
<text x="80.2" y="230.9">22u</text>
<text x="84.3" y="230.9">/</text>
<text x="86.6" y="230.9">25V</text>
<text x="90.7" y="230.9">polarized</text>
<text x="105.6" y="230.9">100n</text>
<text x="110.8" y="230.9">/</text>
<text x="113" y="230.9">50V</text>
<text x="117.1" y="230.9">X7R</text>
<text x="311.3" y="230.9">100n</text>
<text x="316.5" y="230.9">/</text>
<text x="318.8" y="230.9">50V</text>
<text x="322.9" y="230.9">X7R</text>
<text x="371.3" y="232.6">J502</text>
<text x="206" y="237.6">C502</text>
<text x="274.6" y="237.6">R505</text>
<text x="361" y="235.6">AUDIO</text>
<text x="367" y="235.6">OUTPUT TO AMP INPUT</text>
<text x="199.9" y="240.6">10u</text>
<text x="204" y="240.6">/</text>
<text x="206.3" y="240.6">25V</text>
<text x="210.4" y="240.6">BIPOLAR</text>
<text x="269.8" y="240.6">1kR</text>
<text x="273.9" y="240.6">/</text>
<text x="276.1" y="240.6">1%</text>
<text x="279.5" y="240.6">0.25W</text>
<text x="324" y="243.1">R506</text>
<text x="324" y="246.1">100kR</text>
<text x="330.2" y="246.1">/</text>
<text x="332.5" y="246.1">1%</text>
<text x="335.8" y="246.1">0.25W</text>
</g>
<g font-size="1.5" fill="#0f0f0f">
<text x="299.7" y="71.6">+5V</text>
<text x="307.3" y="71.6">GND</text>
<text x="40.6" y="74.1">GND</text>
<text x="367.3" y="86.8">GND</text>
<text x="350.5" y="103.3">CHASSIS</text>
<text x="96.5" y="113.5">VREF</text>
<text x="228.6" y="121.1">GND</text>
<text x="218.4" y="165.6">GND</text>
<text x="269.2" y="164.3">+5V</text>
<text x="99.1" y="182.1">+5V_A</text>
<text x="180.3" y="192.2">GND</text>
<text x="281.9" y="193.5">+5V_A</text>
<text x="40.6" y="201.1">GND</text>
<text x="40.6" y="203.7">+5V</text>
<text x="339.6" y="203.7">CHASSIS</text>
<text x="364.5" y="203.7">GND</text>
<text x="281.9" y="218.9">GND</text>
<text x="307.3" y="220.2">+5V_A</text>
<text x="99.1" y="227.8">GND</text>
<text x="142.2" y="227.8">GND</text>
<text x="38.3" y="229.1">+5V</text>
<text x="59.7" y="229.1">+5V_A</text>
<text x="76.2" y="238">GND</text>
<text x="101.6" y="238">GND</text>
<text x="307.3" y="238">GND</text>
<text x="359.6" y="246.9">GND</text>
<text x="320" y="253.2">GND</text>
</g>
<text font-size="1.5" fill="#009600" x="241.3" y="213.8">VREF</text>
<g font-size="1.4" fill="#0000c2">
<text x="190" y="17.2">PIN</text>
<text x="193.5" y="17.2">GUIDE:</text>
<text x="199.5" y="17.2">IN</text>
<text x="204.3" y="17.2">into</text>
<text x="208.1" y="17.2">this</text>
<text x="211.9" y="17.2">board</text>
<text x="217.2" y="17.2">/</text>
<text x="219.2" y="17.2">OUT =</text>
<text x="225.4" y="17.2">out</text>
<text x="228.8" y="17.2">/</text>
<text x="230.8" y="17.2">I/O</text>
<text x="234.4" y="17.2">=</text>
<text x="236.7" y="17.2">both</text>
<text x="241" y="17.2">/</text>
<text x="243.1" y="17.2">GND =</text>
</g>
<g font-size="1.4" fill="#0f0f0f">
<text x="20.3" y="271">+5V</text>
<text x="45.7" y="271">+5V_A</text>
<text x="71.1" y="271">CHASSIS</text>
<text x="96.5" y="271">GND</text>
</g>
</svg>
